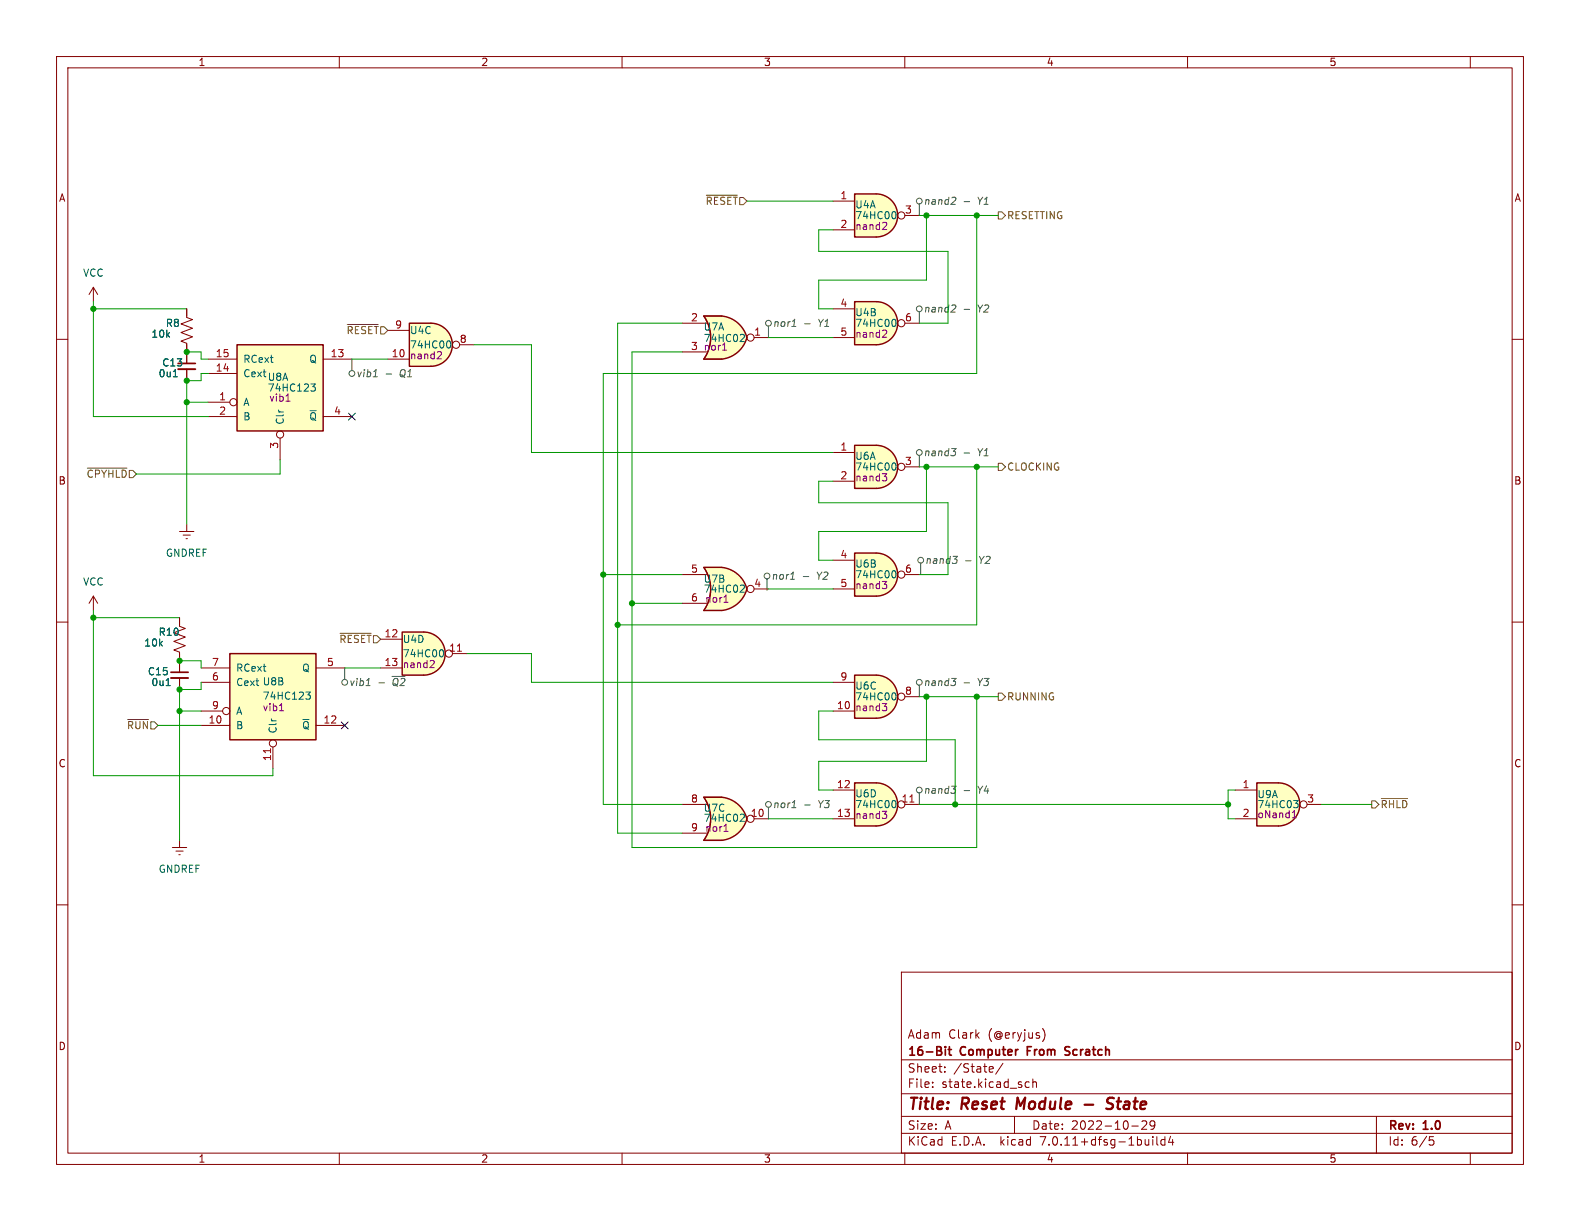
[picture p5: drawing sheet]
<svg xmlns="http://www.w3.org/2000/svg" width="279mm" height="216mm" viewBox="0 0 279 216" stroke-linecap="round" stroke-linejoin="round" font-family="sans-serif">
<g fill="none" stroke="#840000" stroke-width=".18">
<path d="M10 10h259.4v195.9h-259.4zM12 12h255.4v191.9h-255.4zM60 10v2M110 10v2M160 10v2M210 10v2M260 10v2M10 60h2M267.4 60h2M10 110h2M267.4 110h2M10 160h2"/>
<path d="M267.4 160h2M159.4 171.9h108v32h-108zM159.4 197.4h108M159.4 193.4h108M159.4 187.4h108M164.9 192.1v.2M164.9 191.4v.1M167.1 189.4v.2M167.1 188.7v.1M175.4 188.6l.2 .3-.7 .2M175.6 189.5l-.2 .1M177.4 188l-1.3 1.9"/>
<path d="M179.4 197.4v3M181.4 192.2h.6M181.4 191.4h.6M182.6 191.4l.3-.1 .3 .1 .1 .9M182.6 190.8v1.5M184.4 181.9a1.76 1.76 0 0 1 0 2.2M200.1 199.1h1.2M201.9 198.3l.6-.1 .2 .1 .1 .3-.9 1.1h.9M204.2 198.8l-.3 .3h-.3l-.2-.3 .1-.5 .4-.1 .2 .1a.99 .99 0 0 1-.3 1.4h-.3M243.4 197.4v6.5M60 203.9v2M110 203.9v2"/>
<path d="M159.4 200.4h108M160 203.9v2M203.9 201v.1M203.9 201.5v1M204.6 201v1.3l.2 .2M206 201v1.5M206 201.6l-.4-.1-.3 .3v.4l.1 .2h.6M207 200.9l-.4 1.1h1M207.4 201.5v1M210 203.9v2M252.8 201h.7M252.9 201.6h.4l.3 .2-.2 .6-.5 .1"/>
<path d="M260 203.9v2"/>
</g>
<path d="M179.9 194.1l-.2 2M191.8 195.3h1.5M197 194.2a.85 .85 0 0 0-1.1 .1 .45 .45 0 0 0 .2 .8l.4 .1a.49 .49 0 0 1 .3 .5 .49 .49 0 0 1-.4 .4l-.8-.1" fill="none" stroke="#840000" stroke-width=".4"/>
<path d="M167.2 185.1v.1M167.2 185.6v1M167.7 185.6h.5M167.9 185.1v1.3l.3 .2M181.7 185.8h.5M182.4 185.1h-.7v1.5M188.3 186.5h.7M189.2 185.1h-.6l-.3 .3 .2 .3 .5 .2" fill="none" stroke="#840000" stroke-width=".3"/>
<path d="M127.1 58.3l5 1.4a5.2 5.2 0 0 1-4.4 3.8z" fill="#ffffc2" stroke="#ffffc2" stroke-width=".18"/>
<path d="M124.5 55.9h3.1M124.5 63.5h3.1" fill="none" stroke="#ffffc2" stroke-width=".18"/>
<path d="M124.5 55.9h3.1v7.6h-3.1a6.7 6.7 0 0 0 0-7.6z" fill="#ffffc2"/>
<g fill="#ffffc2" stroke="#ffffc2" stroke-width=".18">
<path d="M127.7 55.9a5.1 5.1 0 0 1 4.4 3.8l-5 1.3z"/>
<path d="M154.9 78.7a3.8 3.8 0 0 1 3.8 3.9 3.8 3.8 0 0 1-3.8 3.8z"/>
</g>
<path d="M127.6 55.9h-3.1a6.6 6.6 0 0 1 0 7.6h3.1M127.7 55.9a5.1 5.1 0 0 1 4.4 3.8 5.2 5.2 0 0 1-4.4 3.8" fill="none" stroke="#840000" stroke-width=".25"/>
<g fill="none" stroke="#840000" stroke-width=".18">
<path d="M120.6 57.2h4.4M127.6 55.9h-3.1a6.6 6.6 0 0 1 0 7.6h3.1M133.3 59.7h2.6M120.6 62.2h4.4"/>
<circle cx="132.7" cy="59.7" r=".63"/>
</g>
<path d="M131.1 59.1l.4 .1 .1 .3-.7 .9h.7" fill="none" stroke="#006464" stroke-width=".18"/>
<path d="M127.8 61.9h.7" fill="none" stroke="#840084" stroke-width=".18"/>
<path d="M151.1 78.7h3.8v7.7h-3.8z" fill="#ffffc2"/>
<path d="M151.1 78.7h3.8a3.8 3.8 0 0 1 3.8 3.9 3.8 3.8 0 0 1-3.8 3.8h-3.8z" fill="none" stroke="#840000" stroke-width=".25"/>
<g fill="none" stroke="#840000" stroke-width=".18">
<path d="M147.3 80h3.8M147.3 85.1h3.8M160 82.6h2.6"/>
<circle cx="159.4" cy="82.5" r=".63"/>
</g>
<path d="M158.1 81.9a.79 .79 0 0 1 0 1.2" fill="none" stroke="#006464" stroke-width=".18"/>
<path d="M156.6 84.2l.2 .3v.3l-.2 .2M156.8 83.8l-.4 .4" fill="none" stroke="#840084" stroke-width=".18"/>
<path d="M127.1 102.8l5 1.3a5.2 5.2 0 0 1-4.4 3.9z" fill="#ffffc2" stroke="#ffffc2" stroke-width=".18"/>
<path d="M124.5 108h3.1M124.5 100.3h3.1" fill="none" stroke="#ffffc2" stroke-width=".18"/>
<path d="M124.5 100.3h3.1v7.7h-3.1a6.7 6.7 0 0 0 0-7.7z" fill="#ffffc2"/>
<g fill="#ffffc2" stroke="#ffffc2" stroke-width=".18">
<path d="M127.7 100.3a5.1 5.1 0 0 1 4.4 3.8l-5 1.3z"/>
<path d="M154.9 97.8a3.8 3.8 0 0 1 3.8 3.8 3.8 3.8 0 0 1-3.8 3.8z"/>
</g>
<path d="M127.6 100.3h-3.1a6.6 6.6 0 0 1 0 7.7h3.1M127.7 100.3a5.1 5.1 0 0 1 4.4 3.8 5.2 5.2 0 0 1-4.4 3.9" fill="none" stroke="#840000" stroke-width=".25"/>
<g fill="none" stroke="#840000" stroke-width=".18">
<path d="M120.6 101.6h4.4M120.6 106.7h4.4M127.6 100.3h-3.1a6.6 6.6 0 0 1 0 7.7h3.1M133.3 104.1h2.6"/>
<circle cx="132.7" cy="104.1" r=".63"/>
</g>
<path d="M131.1 103.4l.4 .1 .1 .3-.7 .9h.7" fill="none" stroke="#006464" stroke-width=".18"/>
<path d="M128 106.5h.8" fill="none" stroke="#840084" stroke-width=".18"/>
<path d="M151.1 97.8h3.8v7.6h-3.8z" fill="#ffffc2"/>
<path d="M151.1 97.8h3.8a3.8 3.8 0 0 1 3.8 3.8 3.8 3.8 0 0 1-3.8 3.8h-3.8z" fill="none" stroke="#840000" stroke-width=".25"/>
<g fill="none" stroke="#840000" stroke-width=".18">
<path d="M147.3 99.1h3.8M147.3 104.1h3.8M160 101.6h2.6"/>
<circle cx="159.4" cy="101.6" r=".63"/>
</g>
<path d="M158.1 100.9a.79 .79 0 0 1 0 1.3" fill="none" stroke="#006464" stroke-width=".18"/>
<path d="M156.6 103.3l.2 .2v.3l-.2 .3M156.8 102.8l-.4 .5" fill="none" stroke="#840084" stroke-width=".18"/>
<path d="M76.2 57.2a3.8 3.8 0 0 1 3.8 3.8 3.8 3.8 0 0 1-3.8 3.8z" fill="#ffffc2" stroke="#ffffc2" stroke-width=".18"/>
<path d="M72.4 57.2h3.8v7.6h-3.8z" fill="#ffffc2"/>
<path d="M72.4 57.2h3.8a3.8 3.8 0 0 1 3.8 3.8 3.8 3.8 0 0 1-3.8 3.8h-3.8zM41.9 61h15.2v15.2h-15.2z" fill="none" stroke="#840000" stroke-width=".25"/>
<g fill="none" stroke="#840000" stroke-width=".18">
<path d="M68.6 58.4h3.8M36.8 63.5h5.1M36.8 71.1h3.8M36.8 66h5.1M36.8 73.7h5.1M49.5 77.5v3.8M57.1 63.5h5.1M57.1 73.7h5.1M68.6 63.5h3.8M81.3 61h2.5M30.5 149.9h2.5M31.1 150.5h1.3"/>
<path d="M31.6 151.1h.3M31.7 148.6v1.3"/>
<circle cx="41.3" cy="71.1" r=".63"/>
<circle cx="49.5" cy="76.8" r=".63"/>
<circle cx="80.6" cy="61" r=".63"/>
</g>
<path d="M55 67.9h.8l-.5 .5 .4 .1 .1 .4-.3 .3h-.3M79.4 60.3a.79 .79 0 0 1 0 1.2" fill="none" stroke="#006464" stroke-width=".18"/>
<path d="M50.6 70.9h.7M78.1 62.4l-.1 .3-.7 .7h.8" fill="none" stroke="#840084" stroke-width=".18"/>
<g fill="#ffffc2" stroke="#ffffc2" stroke-width=".18">
<path d="M41.9 61h15.2v15.2h-15.2z"/>
<path d="M127.1 143.4l5 1.4a5.2 5.2 0 0 1-4.4 3.8z"/>
</g>
<path d="M124.5 148.6h3.1M124.5 141h3.1" fill="none" stroke="#ffffc2" stroke-width=".18"/>
<path d="M124.5 141h3.1v7.6h-3.1a6.7 6.7 0 0 0 0-7.6z" fill="#ffffc2"/>
<g fill="#ffffc2" stroke="#ffffc2" stroke-width=".18">
<path d="M127.7 141a5.1 5.1 0 0 1 4.4 3.8l-5 1.3z"/>
<path d="M154.9 119.4a3.8 3.8 0 0 1 3.8 3.8 3.8 3.8 0 0 1-3.8 3.8z"/>
</g>
<path d="M127.6 141h-3.1a6.6 6.6 0 0 1 0 7.6h3.1M127.7 141a5.1 5.1 0 0 1 4.4 3.8 5.2 5.2 0 0 1-4.4 3.8" fill="none" stroke="#840000" stroke-width=".25"/>
<g fill="none" stroke="#840000" stroke-width=".18">
<path d="M120.6 142.2h4.4M120.6 147.3h4.4M127.6 141h-3.1a6.6 6.6 0 0 1 0 7.6h3.1M133.3 144.8h2.6"/>
<circle cx="132.7" cy="144.8" r=".63"/>
</g>
<path d="M131.1 144h.4l.1 .3-.7 .9h.7" fill="none" stroke="#006464" stroke-width=".18"/>
<path d="M128 147h.8" fill="none" stroke="#840084" stroke-width=".18"/>
<path d="M151.1 119.4h3.8v7.6h-3.8z" fill="#ffffc2"/>
<path d="M151.1 119.4h3.8a3.8 3.8 0 0 1 3.8 3.8 3.8 3.8 0 0 1-3.8 3.8h-3.8z" fill="none" stroke="#840000" stroke-width=".25"/>
<g fill="none" stroke="#840000" stroke-width=".18">
<path d="M16.5 50.8l-.8 1.3M16.5 50.8v2.5M16.5 50.8l.8 1.3M147.3 125.7h3.8M147.3 120.7h3.8M160 123.2h2.6"/>
<circle cx="159.4" cy="123.2" r=".63"/>
</g>
<path d="M158.1 122.5a.79 .79 0 0 1 0 1.3" fill="none" stroke="#006464" stroke-width=".18"/>
<path d="M156.6 124.9l.2 .2v.3l-.2 .3M156.8 124.4l-.4 .5" fill="none" stroke="#840084" stroke-width=".18"/>
<path d="M154.9 53.3a3.8 3.8 0 0 1 3.8 3.9 3.8 3.8 0 0 1-3.8 3.8z" fill="#ffffc2" stroke="#ffffc2" stroke-width=".18"/>
<path d="M151.1 53.3h3.8v7.7h-3.8z" fill="#ffffc2"/>
<path d="M151.1 53.3h3.8a3.8 3.8 0 0 1 3.8 3.9 3.8 3.8 0 0 1-3.8 3.8h-3.8z" fill="none" stroke="#840000" stroke-width=".25"/>
<g fill="none" stroke="#840000" stroke-width=".18">
<path d="M147.3 54.6h3.8M147.3 59.7h3.8M160 57.2h2.6"/>
<circle cx="159.4" cy="57.1" r=".63"/>
</g>
<path d="M158.1 56.5a.79 .79 0 0 1 0 1.2" fill="none" stroke="#006464" stroke-width=".18"/>
<path d="M156.8 58.6l-.1 .3-.7 .7h.8" fill="none" stroke="#840084" stroke-width=".18"/>
<path d="M154.9 34.3a3.8 3.8 0 0 1 3.8 3.8 3.8 3.8 0 0 1-3.8 3.8z" fill="#ffffc2" stroke="#ffffc2" stroke-width=".18"/>
<path d="M151.1 34.3h3.8v7.6h-3.8z" fill="#ffffc2"/>
<path d="M151.1 34.3h3.8a3.8 3.8 0 0 1 3.8 3.8 3.8 3.8 0 0 1-3.8 3.8h-3.8z" fill="none" stroke="#840000" stroke-width=".25"/>
<g fill="none" stroke="#840000" stroke-width=".18">
<path d="M147.3 35.6h3.8M160 38.1h2.6M33 54.6v1.5l1 .4-2 .8 2 .7-2 .8 2 .8-2 .7 1 .4v1.5M147.3 40.6h3.8"/>
<circle cx="159.4" cy="38.1" r=".63"/>
</g>
<path d="M158.1 37.4a.79 .79 0 0 1 0 1.3" fill="none" stroke="#006464" stroke-width=".18"/>
<path d="M156.8 39.6l-.1 .3-.7 .7h.8" fill="none" stroke="#840084" stroke-width=".18"/>
<path d="M226.1 138.4a3.8 3.8 0 0 1 3.8 3.8 3.8 3.8 0 0 1-3.8 3.9z" fill="#ffffc2" stroke="#ffffc2" stroke-width=".18"/>
<path d="M222.2 138.4h3.9v7.7h-3.9z" fill="#ffffc2"/>
<path d="M222.2 138.4h3.9a3.8 3.8 0 0 1 3.8 3.8 3.8 3.8 0 0 1-3.8 3.9h-3.9z" fill="none" stroke="#840000" stroke-width=".25"/>
<g fill="none" stroke="#840000" stroke-width=".18">
<path d="M31.7 94h2.6M32.4 94.6h1.3M32.9 95.3h.2M33 92.7v1.3M16.5 105.4l-.8 1.3M16.5 105.4v2.6M16.5 105.4l.8 1.3M31.7 109.2v1.5l1.1 .4-2.1 .8 2.1 .7-2.1 .8 2.1 .8-2.1 .7 1 .4v3.6M31.7 119.9v2M218.4 139.7h3.8M218.4 144.8h3.8M231.1 142.2h2.6"/>
<circle cx="230.5" cy="142.2" r=".63"/>
</g>
<path d="M29.4 121.2h.7M228.8 141.5h.8l-.5 .5 .4 .2 .1 .4-.3 .2h-.3" fill="none" stroke="#006464" stroke-width=".18"/>
<path d="M228.5 144.6h.8M228.9 143.3v1.3" fill="none" stroke="#840084" stroke-width=".18"/>
<path d="M30.2 119.9h3.1" fill="none" stroke="#840000" stroke-width=".33"/>
<path d="M30.2 118.9h3.1" fill="none" stroke="#840000" stroke-width=".3"/>
<path d="M154.9 138.4a3.8 3.8 0 0 1 3.8 3.8 3.8 3.8 0 0 1-3.8 3.9z" fill="#ffffc2" stroke="#ffffc2" stroke-width=".18"/>
<path d="M151.1 138.4h3.8v7.7h-3.8z" fill="#ffffc2"/>
<path d="M40.6 115.6h15.3v15.2h-15.3zM151.1 138.4h3.8a3.8 3.8 0 0 1 3.8 3.8 3.8 3.8 0 0 1-3.8 3.9h-3.8z" fill="none" stroke="#840000" stroke-width=".25"/>
<g fill="none" stroke="#840000" stroke-width=".18">
<path d="M35.6 118.1h5M55.9 118.1h5.1M35.6 128.3h5M35.6 120.7h5M35.6 125.7h3.8M48.3 132.1v3.8M55.9 128.3h5.1M147.3 139.7h3.8M147.3 144.8h3.8M160 142.2h2.6"/>
<circle cx="40" cy="125.7" r=".63"/>
<circle cx="48.3" cy="131.4" r=".63"/>
<circle cx="159.4" cy="142.2" r=".63"/>
</g>
<path d="M47.8 132.4v.7M160.9 141.8h.7" fill="none" stroke="#a90000" stroke-width=".18"/>
<path d="M54.1 122.4h.8l-.5 .5 .4 .1 .1 .4-.3 .2h-.3M158.1 141.5a.79 .79 0 0 1 0 1.3" fill="none" stroke="#006464" stroke-width=".18"/>
<path d="M49.4 125.7h.8M156.6 143.9l.2 .3v.3l-.2 .2M156.8 143.5l-.4 .4" fill="none" stroke="#840084" stroke-width=".18"/>
<g fill="#ffffc2" stroke="#ffffc2" stroke-width=".18">
<path d="M40.6 115.6h15.3v15.2h-15.3z"/>
<path d="M74.9 111.8a3.8 3.8 0 0 1 3.8 3.8 3.8 3.8 0 0 1-3.8 3.8z"/>
</g>
<path d="M71.1 111.8h3.8v7.6h-3.8z" fill="#ffffc2"/>
<path d="M71.1 111.8h3.8a3.8 3.8 0 0 1 3.8 3.8 3.8 3.8 0 0 1-3.8 3.8h-3.8z" fill="none" stroke="#840000" stroke-width=".25"/>
<g fill="none" stroke="#840000" stroke-width=".18">
<path d="M33 54.6v1.3M33 61v3.3M33 65.3v2M31.7 109.2v1.3M31.7 115.6v3.3M31.7 119.9v2M67.3 113h3.8M67.3 118.1h3.8M80 115.6h2.5"/>
<circle cx="79.4" cy="115.6" r=".63"/>
</g>
<path d="M80.9 115.2h.7" fill="none" stroke="#a90000" stroke-width=".18"/>
<path d="M30.7 66.6h.7M78.1 114.9a.79 .79 0 0 1 0 1.2M29.4 121.2h.7" fill="none" stroke="#006464" stroke-width=".18"/>
<path d="M76.8 117l-.1 .3-.7 .8h.8" fill="none" stroke="#840084" stroke-width=".18"/>
<path d="M31.5 65.3h3" fill="none" stroke="#840000" stroke-width=".33"/>
<path d="M31.5 64.3h3" fill="none" stroke="#840000" stroke-width=".3"/>
<g fill="none" stroke="#484848" stroke-width=".18">
<path d="M162.6 36.1v2M168.5 34.9h.4l.1 .3-.9 .9h.8M135.9 57.7v2M140 57.7h.7M162.6 55.1v2.1M168.5 53.9l.4 .1 .1 .3-.9 .9h.8M62.2 63.5v2M66 66.6h.7M168.3 79.3h.8l-.5 .5M168.9 79.9l.1 .1-.1 .5M162.6 80.5v2.1M162.8 99.6v2"/>
<path d="M168.5 98.4h.8l-.5 .5M169.1 98.9l.1 .2-.1 .4M61 118.1v2M135.6 102.4v2M139.8 102.4h.7M168.3 120h.8l-.5 .4M64.7 121.2h.7M162.6 121.2v2M168.3 139h.8l-.5 .5M168.9 139.6l.1 .1-.1 .5M168.9 120.5l.1 .2-.1 .4M135.9 142.7v2.1"/>
<path d="M140 142.8h.7M162.6 140.2v2"/>
<circle cx="162.6" cy="35.6" r=".51"/>
<circle cx="135.9" cy="57.2" r=".51"/>
<circle cx="162.6" cy="54.6" r=".51"/>
<circle cx="62.2" cy="66" r=".51"/>
<circle cx="162.6" cy="80" r=".51"/>
<circle cx="162.8" cy="99.1" r=".51"/>
<circle cx="135.6" cy="101.8" r=".51"/>
<circle cx="61" cy="120.7" r=".51"/>
<circle cx="162.6" cy="120.7" r=".51"/>
<circle cx="162.6" cy="139.7" r=".51"/>
<circle cx="135.9" cy="142.2" r=".51"/>
</g>
<path d="M124.9 34.5h5.5M176.5 37.5h.7l.6 .6-.6 .6h-.7zM61.4 57.4h5.5M15.4 82.8h7M176.5 81.9h.7l.6 .7-.6 .6h-.7zM60.1 112h5.5M22.6 127.2h3.7M176.5 122.6h.7l.6 .6-.6 .6h-.7zM242.6 141.6h.6l.6 .6-.6 .7h-.6zM244.3 141.2h4.6" fill="none" stroke="#725600" stroke-width=".18"/>
<g fill="none" stroke="#009600" stroke-width=".18">
<path d="M132.1 35.6h15.2M162.6 38.1h13.9M163.8 38.1v11.4h-19v5.1h2.5M172.7 38.1v27.9h-66v76.2h13.9M16.5 53.3v20.4h20.3M16.5 54.6h16.5M120.6 57.2h-11.4v90.1h11.4M135.9 59.7h11.4M147.3 40.6h-2.5v3.9h22.8v12.7h-5M33 62.2h2.6v1.3h1.2M33 71.1h3.8M36.8 66h-1.2v1.3h-2.6v25.4"/>
<path d="M62.2 63.5h6.4M83.8 61h10.2v19h53.3M120.6 62.2h-8.8v87.7h60.9v-26.7M49.5 81.3v2.5h-25.4M147.3 85.1h-2.5v3.8h22.8v12.7h-5M162.6 82.6h13.9M163.8 82.6v11.4h-19v5.1h2.5M172.7 82.6v27.9h-63.5M16.5 108v29.2h31.8v-1.3M16.5 109.2h15.2M31.7 116.8h3.9v1.3M61 118.1h6.3"/>
<path d="M82.5 115.6h11.5v5.1h53.3M106.7 101.6h13.9M111.8 106.7h8.8M135.9 104.1h11.4M27.9 128.3h7.7M31.7 125.7h3.9M35.6 120.7v1.2h-3.9v26.7M147.3 125.7h-2.5v5.1h24.1v11.4M162.6 123.2h13.9M163.8 123.2v11.4h-19v5.1h2.5M218.4 139.7h-1.2v5.1h1.2M135.9 144.8h11.4"/>
<path d="M162.6 142.2h54.6M233.7 142.2h8.9"/>
</g>
<path d="M61.6 73.1l1.2 1.2M62.8 73.1l-1.2 1.2M60.4 127.7l1.2 1.2M61.6 127.7l-1.2 1.2" fill="none" stroke="#000084" stroke-width=".18"/>
<g fill="#009600" stroke="#009600" stroke-width=".18">
<circle cx="31.7" cy="121.9" r=".46"/>
<circle cx="16.5" cy="109.2" r=".46"/>
<circle cx="31.7" cy="116.8" r=".46"/>
<circle cx="31.7" cy="125.7" r=".46"/>
<circle cx="109.2" cy="110.5" r=".46"/>
<circle cx="111.8" cy="106.7" r=".46"/>
<circle cx="106.7" cy="101.6" r=".46"/>
<circle cx="217.2" cy="142.2" r=".46"/>
<circle cx="168.9" cy="142.2" r=".46"/>
<circle cx="163.8" cy="123.2" r=".46"/>
<circle cx="172.7" cy="123.2" r=".46"/>
<circle cx="172.7" cy="38.1" r=".46"/>
<circle cx="172.7" cy="82.6" r=".46"/>
<circle cx="163.8" cy="82.6" r=".46"/>
<circle cx="163.8" cy="38.1" r=".46"/>
<circle cx="33" cy="71.1" r=".46"/>
<circle cx="33" cy="67.3" r=".46"/>
<circle cx="16.5" cy="54.6" r=".46"/>
<circle cx="33" cy="62.2" r=".46"/>
</g>
<g font-size="2.8" fill="#840000">
<text x="160.4" y="196.8">Title:</text>
<text x="170.1" y="196.8">Reset</text>
<text x="180.6" y="196.8">Module</text>
<text x="198.2" y="196.8">State</text>
</g>
<g font-size="2.1" fill="#840000">
<text x="160.4" y="183.9">Adam</text>
<text x="167.7" y="183.9">Clark</text>
<text x="174.8" y="183.9">(@eryjus)</text>
<text x="160.4" y="189.9">Sheet:</text>
<text x="160.4" y="187.1">16-Bit</text>
<text x="168.6" y="189.9">/State/</text>
<text x="169.9" y="187.1">Computer</text>
<text x="182.3" y="187.1">From</text>
<text x="189.6" y="187.1">Scratch</text>
<text x="160.4" y="192.6">File:</text>
<text x="166.5" y="192.6">state.kicad_sch</text>
<text x="160.4" y="202.8">KiCad</text>
<text x="160.4" y="200">Size:</text>
<text x="167.1" y="200">A</text>
<text x="168.1" y="202.8">E.D.A.</text>
<text x="177" y="202.8">kicad</text>
<text x="182.4" y="200">Date:</text>
<text x="184.2" y="202.8">7.0.11+dfsg-1build4</text>
<text x="189.4" y="200">2022-10-29</text>
<text x="245.4" y="200.2">Rev:</text>
<text x="245.4" y="202.8">Id:</text>
<text x="249.5" y="202.8">6/5</text>
<text x="251.8" y="200.2">1.0</text>
</g>
<g font-size="1.8" fill="#840000">
<text x="35" y="11.9">1</text>
<text x="85" y="11.9">2</text>
<text x="135" y="11.9">3</text>
<text x="185" y="11.9">4</text>
<text x="235" y="11.9">5</text>
<text x="10.3" y="35.9">A</text>
<text x="267.7" y="35.9">A</text>
<text x="10.3" y="85.9">B</text>
<text x="267.7" y="85.9">B</text>
<text x="10.3" y="135.9">C</text>
<text x="267.7" y="135.9">C</text>
<text x="10.3" y="185.9">D</text>
<text x="267.7" y="185.9">D</text>
<text x="35" y="205.8">1</text>
<text x="85" y="205.8">2</text>
<text x="135" y="205.8">3</text>
<text x="185" y="205.8">4</text>
<text x="235" y="205.8">5</text>
</g>
<g font-size="1.8" fill="#a90000">
<text x="148.5" y="35.3">1</text>
<text x="148.5" y="40.4">2</text>
<text x="159.9" y="37.8">3</text>
<text x="69.8" y="58.2">9</text>
<text x="122.1" y="56.9">2</text>
<text x="133.3" y="59.4">1</text>
<text x="148.5" y="54.4">4</text>
<text x="148.5" y="59.4">5</text>
<text x="159.9" y="56.9">6</text>
<text x="38.1" y="65.8">14</text>
<text x="38.1" y="63.2">15</text>
<text x="58.4" y="63.2">13</text>
<text x="69.2" y="63.2">10</text>
<text x="81.2" y="60.7">8</text>
<text x="122.1" y="62">3</text>
<text x="38.7" y="70.9">1</text>
<text x="38.7" y="73.4">2</text>
<text x="59" y="73.4">4</text>
<text x="49.3" y="79.4" transform="rotate(-90 49.3 79.4)">3</text>
<text x="148.5" y="79.8">1</text>
<text x="159.9" y="82.3">3</text>
<text x="148.5" y="84.8">2</text>
<text x="122.1" y="101.3">5</text>
<text x="148.5" y="98.8">4</text>
<text x="159.9" y="101.3">6</text>
<text x="122.1" y="106.4">6</text>
<text x="133.3" y="103.9">4</text>
<text x="148.5" y="103.9">5</text>
<text x="67.9" y="112.8">12</text>
<text x="37.4" y="117.9">7</text>
<text x="57.7" y="117.9">5</text>
<text x="67.9" y="117.9">13</text>
<text x="79.3" y="115.3">11</text>
<text x="37.4" y="120.4">6</text>
<text x="37.4" y="125.5">9</text>
<text x="147.9" y="125.5">10</text>
<text x="148.5" y="120.4">9</text>
<text x="159.9" y="122.9">8</text>
<text x="36.8" y="128">10</text>
<text x="57.1" y="128">12</text>
<text x="48" y="134.7" transform="rotate(-90 48 134.7)">11</text>
<text x="122.1" y="142">8</text>
<text x="147.9" y="139.4">12</text>
<text x="159.3" y="142">11</text>
<text x="219.6" y="139.4">1</text>
<text x="231.1" y="142">3</text>
<text x="122.1" y="147.1">9</text>
<text x="132.7" y="144.5">10</text>
<text x="147.9" y="144.5">13</text>
<text x="219.6" y="144.5">2</text>
</g>
<g font-size="1.8" fill="#725600">
<text x="124.7" y="36.4">~{RESET}</text>
<text x="178" y="39">RESETTING</text>
<text x="61.2" y="59.3">~{RESET}</text>
<text x="178" y="83.4">CLOCKING</text>
<text x="15.2" y="84.7">~{CPYHLD}</text>
<text x="59.9" y="113.9">~{RESET}</text>
<text x="178" y="124.1">RUNNING</text>
<text x="22.3" y="129.1">~{RUN}</text>
<text x="244" y="143.1">~{RHLD}</text>
</g>
<g font-size="1.8" fill="#840084">
<text x="151.1" y="39">74HC00</text>
<text x="151.1" y="40.9">nand2</text>
<text x="151.1" y="58">74HC00</text>
<text x="151.1" y="59.9">nand2</text>
<text x="72.4" y="61.8">74HC00</text>
<text x="72.4" y="63.7">nand2</text>
<text x="124.3" y="62.2">nor1</text>
<text x="47.5" y="71.2">vib1</text>
<text x="151.1" y="83.4">74HC00</text>
<text x="151.1" y="85.3">nand3</text>
<text x="124.6" y="106.8">nor1</text>
<text x="151.1" y="102.5">74HC00</text>
<text x="151.1" y="104.4">nand3</text>
<text x="71.1" y="116.4">74HC00</text>
<text x="71.1" y="118.3">nand2</text>
<text x="46.4" y="126">vib1</text>
<text x="151.1" y="124.1">74HC00</text>
<text x="151.1" y="126">nand3</text>
<text x="151.1" y="143.1">74HC00</text>
<text x="222.3" y="143.1">74HC03</text>
<text x="124.6" y="147.3">nor1</text>
<text x="151.1" y="145">nand3</text>
<text x="222.3" y="144.9">oNand1</text>
</g>
<g font-size="1.8" fill="#006464">
<text x="151.1" y="37.1">U4A</text>
<text x="14.6" y="49.1">VCC</text>
<text x="26.7" y="59.9">10k</text>
<text x="29.2" y="58">R8</text>
<text x="72.4" y="59.3">U4C</text>
<text x="124.3" y="58.6">U7A</text>
<text x="151.1" y="56.1">U4B</text>
<text x="28.6" y="65">C13</text>
<text x="42.9" y="64.4">RCext</text>
<text x="54.6" y="64.4">Q</text>
<text x="124.3" y="60.7">74HC02</text>
<text x="27.9" y="66.9">0u1</text>
<text x="42.9" y="72">A</text>
<text x="42.9" y="66.9">Cext</text>
<text x="47.3" y="67.5">U8A</text>
<text x="47.3" y="69.4">74HC123</text>
<text x="42.9" y="74.5">B</text>
<text x="50.4" y="75.2" transform="rotate(-90 50.4 75.2)">Clr</text>
<text x="54.6" y="74.5">~{Q}</text>
<text x="151.1" y="81.5">U6A</text>
<text x="29.2" y="98.7">GNDREF</text>
<text x="151.1" y="100.6">U6B</text>
<text x="14.6" y="103.7">VCC</text>
<text x="124.3" y="105">74HC02</text>
<text x="124.3" y="103.2">U7B</text>
<text x="27.9" y="112.6">R10</text>
<text x="71.1" y="113.9">U4D</text>
<text x="25.4" y="114.5">10k</text>
<text x="26" y="119.6">C15</text>
<text x="41.7" y="119">RCext</text>
<text x="53.3" y="119">Q</text>
<text x="26.7" y="121.5">0u1</text>
<text x="41.7" y="121.5">Cext U8B</text>
<text x="46.4" y="123.9">74HC123</text>
<text x="151.1" y="122.1">U6C</text>
<text x="41.7" y="129.1">B</text>
<text x="41.7" y="126.6">A</text>
<text x="49.1" y="129.8" transform="rotate(-90 49.1 129.8)">Clr</text>
<text x="53.3" y="129.1">~{Q}</text>
<text x="124.3" y="143.7">U7C</text>
<text x="151.1" y="141.2">U6D</text>
<text x="222.3" y="141.3">U9A</text>
<text x="124.3" y="145.5">74HC02</text>
<text x="28" y="154.5">GNDREF</text>
</g>
<g font-size="1.8" fill="#484848">
<text x="163.3" y="36.4">nand2</text>
<text x="170.2" y="36.4">-</text>
<text x="173" y="36.4">Y1</text>
<text x="136.6" y="58">nor1</text>
<text x="142.1" y="58">-</text>
<text x="144.8" y="58">Y1</text>
<text x="163.3" y="55.5">nand2</text>
<text x="170.2" y="55.5">-</text>
<text x="173" y="55.5">Y2</text>
<text x="62.9" y="66.9">vib1</text>
<text x="68" y="66.9">-</text>
<text x="70.8" y="66.9">Q1</text>
<text x="163.3" y="80.9">nand3</text>
<text x="170.2" y="80.9">-</text>
<text x="173" y="80.9">Y1</text>
<text x="163.5" y="99.9">nand3</text>
<text x="170.5" y="99.9">-</text>
<text x="173.2" y="99.9">Y2</text>
<text x="136.3" y="102.7">nor1</text>
<text x="141.8" y="102.7">-</text>
<text x="144.5" y="102.7">Y2</text>
<text x="61.7" y="121.5">vib1</text>
<text x="66.8" y="121.5">-</text>
<text x="69.5" y="121.5">~{Q2}</text>
<text x="163.3" y="121.5">nand3</text>
<text x="170.2" y="121.5">-</text>
<text x="173" y="121.5">Y3</text>
<text x="136.6" y="143.1">nor1</text>
<text x="142.1" y="143.1">-</text>
<text x="144.8" y="143.1">Y3</text>
<text x="163.3" y="140.6">nand3</text>
<text x="170.2" y="140.6">-</text>
<text x="173" y="140.6">Y4</text>
</g>
</svg>
